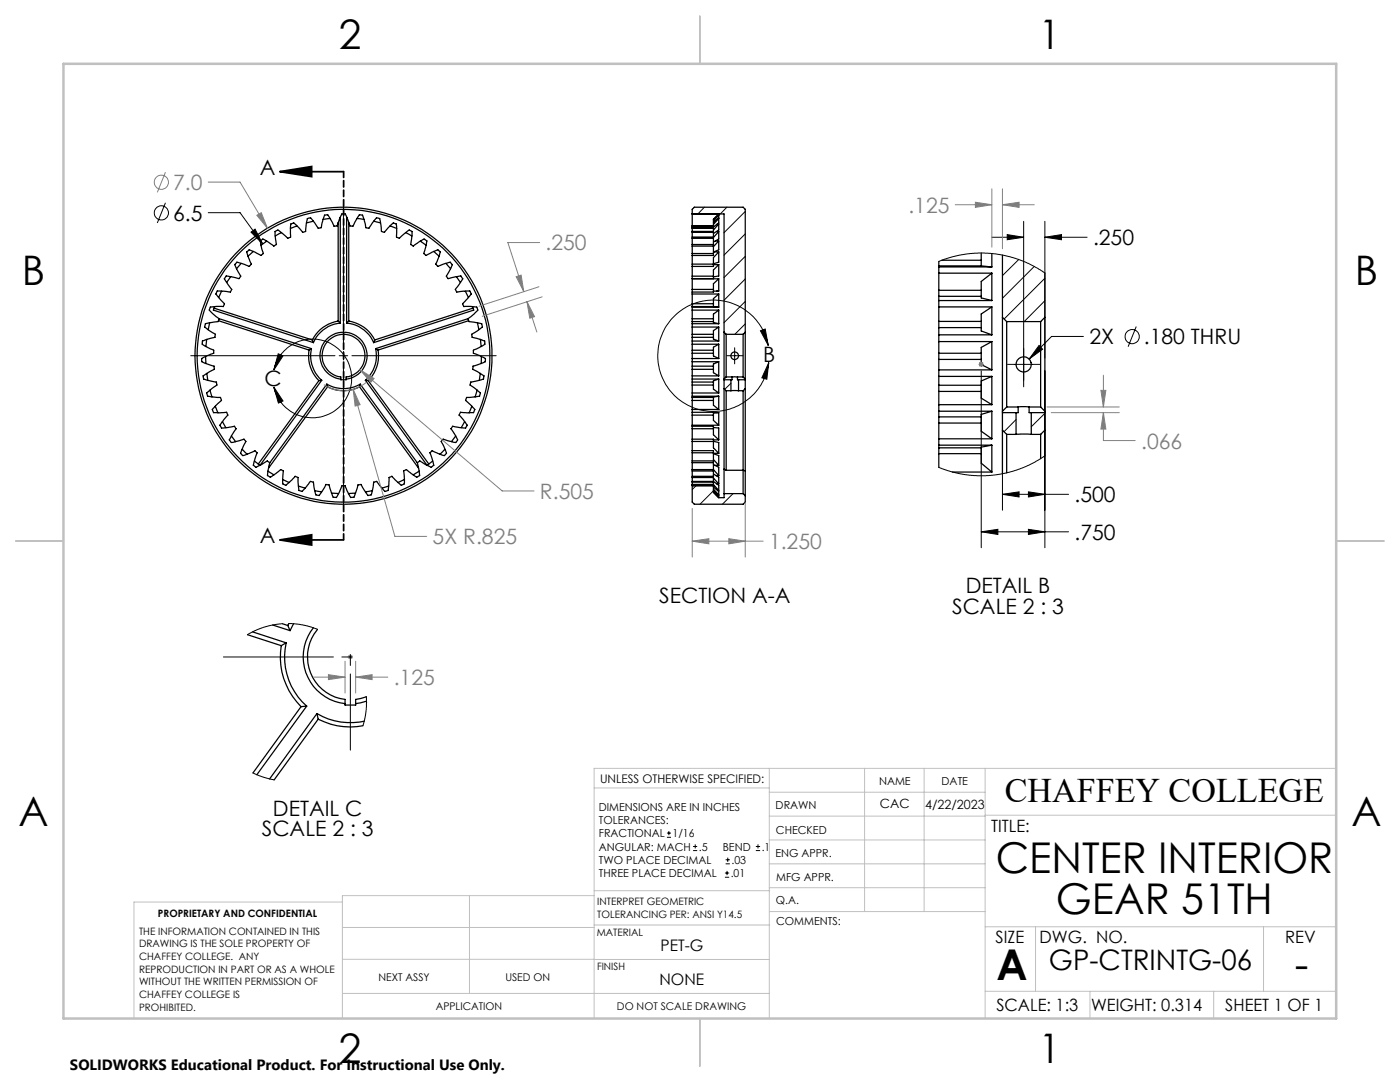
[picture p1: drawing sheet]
<svg xmlns="http://www.w3.org/2000/svg" width="279mm" height="216mm" viewBox="0 0 279 216" stroke-linecap="round" stroke-linejoin="round" font-family="sans-serif">
<g fill="none" stroke="#000" stroke-width=".25">
<path d="M44.2 58.1l-.6 1.3M46 55.2l-.8 1.2M48.1 52.6l-.9 1M49.2 50.3l.5-.5 2.4 1.1 .5-.3-.6-1.9a.67 .67 0 0 1 .4-1l.9 .5 1.3 .9 .6-.3-.3-2 .1-.7 .5-.2 1.9 1.7 .4-.2 .2-.1v-2.6l.6-.2 1.8 1.9 .5-.2 .4-2.6 .3-.1h.4l1.5 2h.1l.5-.1 .7-2.5h.6l1.2 2.2h.4h.3l.9-2.4h.7l.9 2.4h.6l1.3-2.2h.5h.2l.2 .6 .5 2h.5l.7-1 .9-1 .6 .1 .4 2.6 .5 .2 1.8-1.9 .6 .2v2.6l.2 .1 .4 .2 2-1.7 .5 .2v.7l-.2 2 .5 .3 1.3-.9 .8-.5 .2 .1 .4 .3-.6 2.5 .5 .4 2.3-1.2 .5 .5-.9 2.4 .2 .3 .2 .2 2.5-.9 .4 .5-1.2 2.3 .3 .5 2.6-.5 .4 .5-1.5 2.1 .2 .4 .1 .2 2.6-.2 .3 .6-1.8 1.9 .1 .2 .2 .4 2.5 .1 .3 .5-.7 .8-1.3 1 .2 .5 2.5 .5 .1 .2 .1 .5-2.2 1.4 .1 .6 2.5 .8 .1 .6-2.3 1.2v.6l2.4 1-.1 .7-2.4 .9-.1 .6 2.3 1.4-.1 .5-2.6 .6-.1 .6 2.1 1.6-.2 .7-2.6 .2-.1 .2-.1 .4 1.9 1.8-.3 .6h-2.6l-.3 .5 1.6 2-.3 .6-2.6-.3-.3 .4 .9 1.4 .4 .9v.1l-.4 .4-2.5-.7-.3 .4 1 2.5-.4 .4-2.4-1-.5 .4 .8 2.6-.6 .3-2.3-1.2-.4 .3 .4 2.6-.5 .3-2.1-1.5-.6 .3 .2 2.6-.6 .2-1.9-1.8-.6 .3-.1 2.6-.4 .1-.3 .1-1.7-2-.5 .1-.5 2.5-.7 .2-1.4-2.2-.6 .1-.8 2.4-.6 .1-1.1-2.4h-.6l-.7 1.5-.5 .9-.6-.1-.9-2.5h-.5l-1.4 2.2-.7-.2-.5-2.5-.3-.1h-.3l-1.6 2-.6-.2-.2-2.6-.6-.3-1.1 1.2-.9 .6-.5-.2 .1-2.7-.5-.2-2.1 1.5-.5-.3 .4-2.6-.5-.3-2.2 1.2-.5-.3 .7-2.6-.4-.4-2.4 1-.5-.4 1-2.5-.3-.4-2.5 .7-.4-.5 1.3-2.3-.3-.4-2.6 .3-.3-.6 1.6-2-.3-.5h-2.6l-.1-.3-.1-.3 1.8-1.8-.2-.6-2.6-.2-.2-.7 2.1-1.6-.1-.4v-.2l-2.6-.6-.1-.6 2.3-1.3-.1-.6-2.4-.9v-.7l2.4-1v-.6l-2.3-1.2v-.6l2.5-.8 .1-.6-2.1-1.4 .1-.7 2.5-.4 .2-.6-1.7-1.5-.2-.2 .1-.4 .1-.2 2.6-.1 .2-.6-1.7-1.9 .3-.6 2.6 .2 .1-.2 .1-.4-1.4-2.1 .4-.5 2.5 .5 .3-.4v-.1l-1.2-2.3 .5-.5 2.4 .9 .5-.5zM50.6 50.2l-1.1 .9M53.2 48.1l-1.1 .8M56.2 46.4l-1.3 .7M59.3 45.1l-1.3 .5M62.5 44.1l-1.3 .4M65.9 43.6l-1.4 .2M67.5 44.4v19.7M67.8 43.5l.1 21"/>
<path d="M69.3 43.5h-.1v21M69.6 44.4v19.7M71.2 43.6l1.4 .2M74.6 44.1l1.4 .4M77.8 45.1l1.4 .5M81 46.4l1.2 .7M83.9 48.1l1.1 .8M86.6 50.2l1 .9M89 52.6l.9 1M91.1 55.2l.8 1.2M92.9 58.1l.6 1.3M138.1 58.3v.4"/>
<path d="M138.1 42.7h.1M138.1 42.7v2.4M138.1 45.1h.1M138.1 45.4v.1M138.1 45.5v.7M138.1 46.2v.2M138.1 46.4v.9M138.1 47.3v.3M138.1 47.6v1.2M138.1 48.8v.3M138.1 49.1v1.5M138.1 50.6v.4"/>
<path d="M138.1 51v1.7M138.1 52.7v.5M138.1 53.2v1.9M138.1 55.1v.5h4.3v-.5M138.1 57.7v.6M138.1 58.7v1.9M138.1 42.7v-.9l.5-.5h9.7l.4 .5v24.5M138.1 45.1v.3M138.1 42.7h6.4v23.6M138.1 58.7h5.3M138.1 46.2h4.3M138.1 45.1h4.3"/>
<path d="M138.1 45.4h4.3M138.1 45.5h4.3M138.1 46.4h4.3M138.1 47.3h4.3M138.1 47.6h4.3M138.1 48.8h4.3M138.1 50.6h4.3M138.1 52.7h4.3M138.1 55.1h4.3M138.1 57.7h4.3M142.4 43.9l1-1v-.2l-1 1v1.4M142.4 45.1h.1"/>
<path d="M142.4 45.1v.3M142.4 45.4v.1M142.4 45.5v.7M142.4 46.2v.2M142.4 46.4v.9M142.4 47.3v.3M142.4 47.6v1.2M142.4 48.8v.3h-4.3M142.4 50.6v.4h-4.3M142.4 52.7v.5h-4.3M142.4 57.7v.6h-4.3M142.4 52.8h1"/>
<path d="M142.8 48.1h.6M143 46.2h.4M143.1 58.1h.3M143.1 44.7h.3M143.3 43.6h.1M143.4 42.9h.1M143.4 58.7v2.6M143.4 55.6v2.5M143.4 52.8v2.3l-1 .1M143.4 50.3v2l-1 .3M143.4 48.1v1.7l-1 .5h1M143.4 46.2v1.5l-1 .6"/>
<path d="M143.4 44.7v1.2l-1 .7M143.4 43.6v.9l-1 .8M143.4 42.9v.6l-1 .9M143.4 48.1l-1 1.1v1.4M143.4 50.3l-1 1.1v1.3M143.4 52.8l-1 1.1v1.2M143.4 55.6l-1 1v1.1M143.4 55.6h-5.3v2.1M143.4 58.7l-1 .9v1M143.4 42.9l-1 1.2M143.4 43.6l-1 1.2M143.4 44.7l-1 1.2"/>
<path d="M143.4 46.2l-1 1.2M143.4 58.1h-1M187.4 60v1.2M187.4 53.3v1.2M187.4 52.2v.9M187.4 53.1v.2M187.4 54.5v3.4M187.4 57.9v1.2M187.4 59.1v.9M187.4 60h10.5M187.4 54.5h10.5M187.4 53.3h10.5"/>
<path d="M187.4 53.1h8.4M187.4 57.9h8.4M187.4 59.1h8.4M188 51.9h7.8M195.8 50.5v1.4M195.8 51.9v1.2M195.8 57.9v1.2M195.8 59.1v.3l2.1 .6M195.8 53.1l2.1 .2M197.9 54.5v5.5M197.9 50.6v2.7M197.9 54.5l-2.1 1.7v1.7"/>
<path d="M200.1 50.9v12.4M208.5 54.5v8.8M41 71.1l.1 1.4M41.2 67.7l-.1 1.4M41.3 74.5l.2 1.4M41.8 64.4l-.3 1.4M41.9 77.8l.4 1.4M42.7 61.5l19.6 6.3M42.9 61.2l-.3 .7 19.9 6.5M43.6 64l18.1 5.9M43.7 63.6l18.5 6M61.7 69.9a7 7 0 0 0 1.9 6.1"/>
<path d="M62.2 69.6a6.5 6.5 0 0 0 2 6.3M62.2 69.6l-.5 .3M62.3 67.8l.2 .6M63.6 76l-12.1 16.6M64.2 75.9l-12.3 17-1.1-.9M64.2 75.9l-.6 .1M65.2 76.7a6.7 6.7 0 0 0 6.7 0M65.2 76.7l-11.4 15.7M65.2 76.7l.2 .5M65.4 77.2a7 7 0 0 0 6.4 0M65.4 77.2l-11.8 16.2M65.6 67.9a4.3 4.3 0 0 1 6.8 1.2 4.3 4.3 0 0 1-3.3 6.1v.6h-1.1v-.6a4.3 4.3 0 0 1-3.5-2.9 4.3 4.3 0 0 1 1.1-4.4z"/>
<path d="M67.5 64.1a7 7 0 0 0-5.2 3.7M67.5 64.1l.4 .4M67.9 64.5a6.7 6.7 0 0 0-5.4 3.9M68 75.7a4.7 4.7 0 0 1-3.4-7.2 4.7 4.7 0 0 1 7.9 0 4.7 4.7 0 0 1-3.4 7.2M69.2 64.5a6.7 6.7 0 0 1 5.4 3.9M69.6 64.1a7 7 0 0 1 5.2 3.7M69.6 64.1l-.4 .4M71.8 77.2l11.7 16.2M71.9 76.7l11.4 15.7M71.9 76.7l-.1 .5M72.9 75.9l12.3 17 1.2-.9M72.9 75.9l.6 .1"/>
<path d="M73.5 76l12.1 16.6M74.8 67.8l-.2 .6M75 69.6a6.5 6.5 0 0 1-2.1 6.3M75 69.6l.5 .3M75.5 69.9a7 7 0 0 1-2 6.1M93.5 63.6l-18.5 6M93.5 64l-18 5.9M94.3 61.2l.2 .7-19.9 6.5M94.4 61.5l-19.6 6.3M95.2 77.8l-.4 1.4M95.3 64.4l.3 1.4M95.8 74.5l-.2 1.4"/>
<path d="M95.9 67.7l.1 1.4M96.1 71.1l-.1 1.4M138.1 78.4v.7M138.1 75v.6M138.1 71.5v.7M138.1 68.1v.6M138.1 64.6v.7M138.1 61.3v.6M138.1 60.6v.6M138.1 61.2v.1M138.1 79.9v1.8M138.1 79.3v.6"/>
<path d="M138.1 79.1v.2M138.1 61.9v1.7M138.1 63.6v.6M138.1 64.2v.4M138.1 76.8v1.6M138.1 76.2v.6M138.1 75.6v.6M138.1 65.3v1.4M138.1 66.7v.6M138.1 67.3v.8M138.1 73.7v1.3M138.1 73.1v.6"/>
<path d="M138.1 72.2v.9M138.1 68.7v1.2M138.1 69.9v.6M138.1 70.5v1M138.1 66.7h4.3M138.1 79.1h5.3M138.1 78.4h5.3M138.1 75.6h5.3M138.1 75h5.3M138.1 72.2h5.3M138.1 71.5h5.3M138.1 68.7h5.3"/>
<path d="M138.1 68.1h5.3M138.1 65.3h5.3M138.1 64.6h5.3M138.1 61.9h5.3M138.1 61.3h5.3M138.1 60.6h4.3M138.1 61.2h4.3M138.1 79.9h4.3M138.1 79.3h4.3M138.1 63.6h4.3M138.1 64.2h4.3M138.1 76.8h4.3"/>
<path d="M138.1 76.2h4.3M138.1 67.3h4.3M138.1 73.7h4.3M138.1 73.1h4.3M138.1 69.9h4.3M138.1 70.5h4.3M142.4 60.6v.6M142.4 79.9v1l1 .8M142.4 79.3v.6M142.4 63.6v.6M142.4 64.2v.1l1 .3M142.4 76.8v.8l1 .8"/>
<path d="M142.4 76.2v.6M142.4 66.7v.6M142.4 67.3v.4l1 .4M142.4 73.7v.7l1 .6M142.4 73.1v.6M142.4 69.9v.6M142.4 70.5v.5l1 .5M142.4 61.2l1 .1M143.4 79.1v2.6M143.4 75.6v2.8M143.4 72.2v2.8M143.4 68.7v2.8"/>
<path d="M143.4 65.3v2.8M143.4 61.9v2.7M143.4 79.1l-1 .2M143.4 61.9l-1 .8v.9M143.4 75.6l-1 .4v.2M143.4 65.3l-1 .7v.7M143.4 72.2l-1 .4v.5M143.4 68.7l-1 .6v.6M144.5 66.3v9.4M144.5 75.8h1.4M144.5 75.7v17.9M144.5 66.3l.4 .4"/>
<path d="M144.5 77.5l.4 .5M144.9 66.7v8.5M144.9 78h1M144.9 66.7h3.4M144.9 75.2h1.2M144.9 75.2l-.4 .5M144.9 78v15.8M145.9 78h1.5M145.9 75.8v2.2M146.1 75.2v.6h-.2M146.1 75.2h1.1M147.2 75.2v.6h.2"/>
<path d="M147.2 75.2h1.1M147.4 75.8h1.3M147.4 78h.9M147.4 75.8v2.2M148.3 66.7v8.5M148.3 75.2l.4 .5M148.3 78v15.8M148.7 66.3v9.4M148.7 66.3l-.4 .4M148.7 75.7v18.2M148.7 77.5l-.4 .5M187.4 73.8v1.3"/>
<path d="M187.4 66.8v1.4M187.4 61.2v2.9M187.4 64.1v1.3M187.4 65.4v1.4M187.4 78.1v2.7M187.4 76.9v1.2M187.4 75.1v1.8M187.4 68.2v2.3M187.4 70.5v1.2M187.4 71.7v2.1M187.4 70.5h8.4M187.4 75.1h10.5"/>
<path d="M187.4 73.8h10.5M187.4 68.2h10.5M187.4 66.8h10.5M187.4 61.2h10.5M187.4 64.1h8.4M187.4 65.4h8.4M187.4 78.1h8.4M187.4 76.9h8.4M187.4 71.7h8.4M195.8 64.1v1.3M195.8 65.4v.6l2.1 .8M195.8 78.1v1.3l2.1 1.4"/>
<path d="M195.8 76.9v1.2M195.8 70.5v1.2M195.8 71.7v1l2.1 1.1M197.9 75.1v5.7M197.9 68.2v5.6M197.9 61.2v5.6M197.9 61.2l-2.1 1.5v1.4M197.9 75.1l-2.1 .9v.9M197.9 68.2l-2.1 1.1v1.2M200.1 63.3v18.8M200.1 63.3l.8 .9M200.9 64.2v17"/>
<path d="M200.9 64.2h6.8M207.7 64.2v17M208.5 63.3v18.8M208.5 63.3l-.8 .9M43 81.1l.5 1.3M44.4 84.1l.7 1.2M46.2 87l.8 1.1M48.3 89.6l1 1M53.5 94l1.2 .8M56.4 95.7l1.3 .6M59.5 97l1.4 .4M62.8 97.9l1.4 .2"/>
<path d="M66.1 98.4l1.5 .1M70.9 98.4l-1.4 .1M74.3 97.9l-1.4 .2M77.6 97l-1.4 .4M80.7 95.7l-1.3 .6M83.6 94l-1.2 .8M88.8 89.6l-1 1M90.9 87l-.8 1.1M92.7 84.1l-.7 1.2M94.2 81.1l-.6 1.3M138.1 84.8v.3M138.1 81.7v.6"/>
<path d="M138.1 96.9h.1M138.1 96.7h4.3v.1M138.1 96.7v.1M138.1 96.2v.5M138.1 96.1v.1M138.1 95.3v.8M138.1 95v.3M138.1 94v1M138.1 93.7v.3M138.1 92.3v1.4M138.1 92h4.3v.3M138.1 92v.3"/>
<path d="M138.1 90.3v1.7M138.1 89.9h4.3v.4M138.1 89.9v.4M138.1 88.1v1.8M138.1 87.6h4.3v.5M138.1 87.6v.5M138.1 85.5v2.1M138.1 85.1h4.3v.4M138.1 85.1v.4M138.1 82.8v2M138.1 82.3h4.3v.5M138.1 82.3v.5"/>
<path d="M138.1 96.8v3.4l.5 .4h9.7l.4-.4v-1.3M138.1 96.9h4.3M138.1 84.8h5.3M138.1 81.7h5.3M138.1 96.8h4.3M138.1 96.2h4.3M138.1 96.1h4.3M138.1 95.3h4.3M138.1 95h4.3M138.1 94h4.3M138.1 93.7h4.3M138.1 92.3h4.3"/>
<path d="M138.1 90.3h4.3M138.1 88.1h4.3M138.1 85.5h4.3M138.1 82.8h4.3M142.4 97.9l1 1v.3M142.4 97.2l1 .9v.6M142.4 96.1l1 .7v1.1M142.4 94.6l1 .6v1.4M142.4 92.7l1 .5v1.7M142.4 90.5l1 .4v2M142.4 88.1l1 .2v2.2M142.4 85.3l1 .1v2.4"/>
<path d="M142.4 96.9h.1M142.4 96.2v.5l1 1.2M142.4 96.1v.1M142.4 95.3v.8M142.4 95v.3M142.4 94v1M142.4 93.7v.3M142.4 92.3v1.4M142.4 90.3v1.4l1 1.2M142.4 88.1v1.3l1 1.1M142.4 85.5v1.2l1 1.1M142.4 82.8v1.1l1 .9"/>
<path d="M142.4 96.8v1.4M142.4 98.2l1 1.1M142.4 90.5h1M142.4 87.8h1M142.4 82.3h1M142.4 98.1l1 1.1M142.4 97.6l1 1.1M142.4 95.4l1 1.2M142.4 93.7l1 1.2M142.6 92.9h.8M142.9 94.9h.5M143.1 96.6h.3"/>
<path d="M143.2 97.9h.2M143.3 98.7h.1M143.4 99.2h.1M143.4 82.3v2.5M143.4 99.3h.1M143.4 82.3l-1 .1M144.5 93.6v4.9M144.5 98.5v.8h-1.1M144.5 98.5h3.8M144.5 93.6l.4 .2M144.9 93.8h3.4M148.3 93.8v4.7"/>
<path d="M148.3 93.8l.4 .1M148.3 98.5l.4 .4M148.7 93.9v5M187.4 87.6v1.2M187.4 80.8v1.3M187.4 90.5v2.8M187.4 89.4v1.1M187.4 88.8v.6M187.4 84.4v3.2M187.4 83.2v1.2M187.4 82.1v1.1M187.4 88.8h10.5"/>
<path d="M187.4 87.6h10.5M187.4 82.1h10.5M187.4 80.8h10.5M187.4 90.5h8.4M187.4 89.4h8.4M187.4 84.4h8.4M187.4 83.2h8.4M190.1 94.2h7.8M195.8 90.5v1.9l2.1 1.8M195.8 89.4v1.1M195.8 84.4v1.6l2.1 1.6M195.8 83.2v1.2"/>
<path d="M197.9 88.8v5.4M197.9 82.1v5.5M197.9 88.8l-2.1 .4v.2M197.9 82.1l-2.1 .6v.5M200.1 82.3h2.7M200.1 82.1v12.4M200.1 85.8l.8 .9M200.9 86.7h1.9M200.9 81.2h2.3M200.9 81.2l-.8 .9M200.9 86.7v7.6M202.8 86.7h3"/>
<path d="M202.8 82.3v4.4M203.2 81.2v1.1h-.4M203.2 81.2h2.2M205.4 81.2v1.1h.4M205.4 81.2h2.3M205.8 82.3h2.7M205.8 86.7h1.9M205.8 82.3v4.4M207.7 81.2l.8 .9M207.7 86.7v4.8M208.5 82.1v8.8M208.5 85.8l-.8 .9"/>
<path d="M49.4 126.6l6.7 2.2M50.4 126.1l6.7 2.2M54.4 124.7l3.5 1.1M56.1 128.8a13.9 13.9 0 0 0 4 12.2M56.4 124.5l1 .3M57.1 128.3a13.1 13.1 0 0 0 4.1 12.6M57.1 128.3l-1 .5M57.4 124.8l.5 1M57.6 124.4l-.2 .4M58.6 124.5l-.7 1.3M62.5 125.3a9.4 9.4 0 0 0 6.4 15.1M63.4 125.6a8.5 8.5 0 0 0 5.5 14v1.1h2.1v-1.1l2.1-.6"/>
<path d="M73.1 139.9l-2.1 .5M60.1 141l-9.6 13.2M61.2 140.9l-9.9 13.7M61.2 140.9l-1.1 .1M63.3 142.4a12.9 12.9 0 0 0 9.4 1.5M63.3 142.4l-9.5 13M63.3 142.4l.2 1.1M63.5 143.5a13.8 13.8 0 0 0 8.9 1.3M63.5 143.5l-8.8 12.1"/>
<circle cx="68.5" cy="71" r="29.2"/>
<circle cx="68.6" cy="71" r="29.6"/>
<circle cx="146.6" cy="71" r=".77"/>
<circle cx="204.3" cy="72.7" r="1.52"/>
</g>
<g fill="none" stroke="#000" stroke-width=".2">
<path d="M33 40.5l-1.6 4M41.6 42.4h6.3l4.5 6.3M50.1 46.3l.8-.6 1.5 3zM68.5 40.5v28.8M140.6 41.3l-1.3 1.4M145.1 41.3l-1.3 1.4M148.7 42.2l-4.2 4.2M148.7 46.7l-4.2 4.2M148.7 51.2l-4.2 4.2M148.7 55.7l-4.2 4.2M187.4 52.2l2.6-.9 2.8-.6 2.4-.2 2.9 .1 3.4 .6 2.6 .9 2.3 1.1 2.1 1.3M197.9 47.3h6.4"/>
<path d="M201 46.8l3.3 .5-3.3 .5zM203.3 51.8l-3.2 3.2M204.3 44.2v33M206.4 53.2l-6.3 6.3M208.5 55.5l-8.1 8.1M208.5 47.3l3.3-.5v1zM208.5 44.2v27.2M208.5 47.3h8.5M38.1 71h28.8M54.6 73.8a7.9 7.9 0 0 1 12.1-4.8 7.9 7.9 0 0 1 0 13 7.9 7.9 0 0 1-12.1-4.8M54.6 77.2l1.9 2.8-.9 .4zM55.5 70.6l1 .4-1.9 2.8z"/>
<path d="M67.7 71h1.7M68.5 70.1v1.7M68.5 72.7v28.8M70.2 71h28.8M145 71h3.2M145.9 76.5l-1.3 1.2M146.6 69.4v3.2M148.7 60.1l-4.2 4.3M148.7 64.6l-2.1 2.1M151.8 66l.9-.3 .6 3.2zM153.3 68.9a11.1 11.1 0 0 0-17.2-7.1 11.1 11.1 0 0 0 .5 18.7 11.1 11.1 0 0 0 16.8-8.1M153.4 72.4l-.4 3.3-1-.3z"/>
<path d="M195.8 74v35.3M200.1 74v27.8M201.1 72.7h6.4M207.4 68.9l.7 .8-2.7 1.9zM208.5 60l-4.1 4.2M208.5 74v35.3M216.2 67.1h-6.3l-4.5 4.5M226.8 65.2l-1.7 4M138.9 96.9l-.8 .8M142.4 97.9l-2.7 2.7M146.3 98.5l-2.1 2.1M200.1 98.6l3.3-.5v1.1z"/>
<path d="M200.1 98.6h13.2M202.8 83.7l-2.4 2.4M205.2 98.1l3.3 .5-3.3 .6zM208.5 90.9l-1.9 1.3-3.1 1.4-2.6 .8-2.7 .4-3.3 .1-2.3-.2-2.9-.6-2.3-.8M208.5 82.5l-2.7 2.7M195.8 106.1l3.3-.5v1zM195.8 106.1h17.5M205.2 105.6l3.3 .5-3.3 .5zM44.6 131.1h21.9M56.4 124.5l-2 .2-1.7 .4-1.5 .6-1.8 .9M57.6 124.4l2.8 .3 3 .9M68.2 131.1h2.1"/>
<path d="M69.9 130.6v2.2M69.9 134.5v15.2M73.1 139v2.9l-.7 2.9M50.5 154.2l2 .9 2.2 .5M133.1 167.1h.8M133.1 166.2h.8M133.5 165.8v.9M138.3 169.7h.8M138.3 168.9h.8M138.7 168.5v.8M144.7 175h.8M144.7 174.2h.8"/>
<path d="M144.8 172.4h.9M144.8 171.6h.9M145.1 173.8v.8M145.2 171.1v.9M150.8 169.7h.9M150.8 168.9h.9M151.3 168.5v.8"/>
<circle cx="32.2" cy="42.5" r="1.41"/>
<circle cx="226" cy="67.2" r="1.41"/>
</g>
<g fill="none" stroke="#808080" stroke-width=".2">
<path d="M33 34.4l-1.6 4M41.6 36.3h6.3l5.5 9.2M197.9 37.7v11.6M200.1 37.7v11.9M51.3 43l.8-.6 1.3 3.1zM103 55.2l1-.3 .5 3.3zM107.6 57.2l-12 3.9M107.7 48.4h-6.3l3.1 9.8M108.2 59.2l-12 3.9M190.6 40.9h7.3M194.7 40.4l3.2 .5-3.2 .5zM200.1 40.9l3.3-.5v1z"/>
<path d="M200.1 40.9h6.3M70.5 77.7l1.4 3.1-1 .2zM70.5 77.7l8.3 29.3h6.4M71.8 73.8l2.8 1.7-.6 .8zM71.8 73.8l28.4 24.2h6.4M73.1 76.3a7 7 0 0 1-8.5 .5M105.2 60.2l1.5 3-1 .3zM105.2 60.2l1.9 6.1M195.3 72.7h1M195.5 72.4l.7 .7M195.8 72.2v1M196.2 72.4l-.7 .7"/>
<path d="M219.7 77.9h1l-.5 3.3zM220.2 74.9v6.3M209 81.2h14.4M209.8 82.3h13.6M220.2 82.3l.5 3.3h-1zM220.2 82.3v5.6h6.4M138.1 108l3.4-.5v1zM138.1 101.5v9.7M138.1 108h14.2M145.5 107.5l3.2 .5-3.2 .5zM148.7 100.2v11M62.5 135.1h6.4"/>
<path d="M65.5 134.6l3.4 .5-3.4 .5zM68.9 131.9v6.4M69.4 131.1h1M69.6 130.7l.7 .7M69.9 130.6v1M70.3 130.7l-.7 .7M71 135.1l3.3-.5v1zM71 131.9v6.4M71 135.1h6.4"/>
<circle cx="32.2" cy="36.4" r="1.42"/>
</g>
<path d="M55.8 34.3l6.4-1.1v2zM55.8 34.3h12.7M55.8 107.7l6.4-1v2.1zM55.8 107.7h12.7" fill="none" stroke="#000" stroke-width=".35"/>
<path d="M68.6 34.2v73.5" fill="none" stroke="#000" stroke-width=".35" stroke-dasharray="1.3 .6" stroke-dashoffset=".1"/>
<g fill="none" stroke="#c0c0c0" stroke-width=".2">
<path d="M118.6 157.2h34.9M153.5 153.3v49.9M153.5 158.1h43.1M172.5 153.3v28.6M184.4 153.3v28.6M196.6 153.3v49.9M266.7 153.3h-148.1v49.9M68.3 180h-41.6v23.2M93.7 178.7v19.5M118.6 178.7h-50.3v24.5M118.6 177.7h35M153.5 167.6h43.1"/>
<path d="M153.5 162.8h43.1M153.5 172.4h43.1M153.5 177.1h43.1M196.6 162.7h70.1M68.3 198.2h85.2M68.3 191.4l85.2 .1M68.3 185.1h50.3M118.6 184.6h35M153.6 181.9h43M196.6 197.8h70.1M196.6 184.9h70.1M206.7 184.9v12.9"/>
<path d="M217.5 197.8v5.4M242.2 197.8v5.4M252.2 184.9v12.9"/>
</g>
<path d="M139.7 3.2v9.5M3.1 107.9h9.6M266.7 107.9h9.5M139.7 203.2v9.6" fill="none" stroke="#c0c0c0" stroke-width=".25"/>
<path d="M12.7 12.7h254v190.5h-254z" fill="none" stroke="#c0c0c0" stroke-width=".5"/>
<g fill="#000">
<path d="M55.8 34.3l6.4-1.1v2zM55.8 107.7l6.4-1v2.1z"/>
<path d="M50.1 46.3l2.3 2.4-1.5-3zM195.8 106.1l3.3-.5v1zM205.2 105.6l3.3 .5-3.3 .5zM205.2 98.1l3.3 .5-3.3 .6zM200.1 98.6l3.3-.5v1.1zM207.4 68.9l-2 2.7 2.7-1.9zM201 46.8l3.3 .5-3.3 .5zM208.5 47.3l3.3-.5v1z"/>
<path d="M54.6 77.2l1.9 2.8-.9 .4zM55.5 70.6l1 .4-1.9 2.8zM151.8 66l.9-.3 .6 3.2zM153.4 72.4l-.4 3.3-1-.3z"/>
</g>
<path d="M51.3 43l2.1 2.5-1.3-3.1zM71.8 73.8l2.2 2.5 .6-.8zM70.5 77.7l.4 3.3 1-.2zM105.2 60.2l1.5 3-1 .3zM103 55.2l1-.3 .5 3.3zM138.1 108l3.4-.5v1zM145.5 107.5l3.2 .5-3.2 .5zM194.7 40.4l3.2 .5-3.2 .5zM200.1 40.9l3.3-.5v1zM219.7 77.9h1l-.5 3.3zM220.2 82.3l.5 3.3h-1zM65.5 134.6l3.4 .5-3.4 .5zM71 135.1l3.3-.5v1z" fill="#808080"/>
<g font-size="8.5">
<text x="198.7" y="174.2">CENTER INTERIOR</text>
<text x="210.7" y="182.3">GEAR 51TH</text>
<text x="198.9" y="195.5">A</text>
<text x="258.4" y="195.4">-</text>
</g>
<g font-size="8.1">
<text x="67.6" y="9.7">2</text>
<text x="207.3" y="9.7">1</text>
<text x="4.4" y="57">B</text>
<text x="270.4" y="57">B</text>
<text x="3.7" y="164.9">A</text>
<text x="269.7" y="164.9">A</text>
<text x="67.6" y="212.2">2</text>
<text x="207.3" y="212.2">1</text>
</g>
<text font-size="6.9" x="200.5" y="160.1">CHAFFEY COLLEGE</text>
<text font-size="5.6" x="209.3" y="193.5">GP-CTRINTG-06</text>
<g font-size="4.2">
<text x="51.8" y="34.9">A</text>
<text x="34.5" y="44">6.5</text>
<text x="218.1" y="48.9">.250</text>
<text x="217.4" y="68.7">2X</text>
<text x="228.3" y="68.7">.180 THRU</text>
<text x="52.8" y="77.1">C</text>
<text x="152.3" y="72.2">B</text>
<text x="214.4" y="100.2">.500</text>
<text x="214.4" y="107.7">.750</text>
<text x="51.8" y="108.4">A</text>
<text x="192.7" y="118.3">DETAIL B</text>
<text x="131.6" y="120.3">SECTION A-A</text>
<text x="190" y="122.5">SCALE 2 : 3</text>
<text x="52.3" y="166.9">SCALE 2 : 3</text>
<text x="54.5" y="162.7">DETAIL C</text>
</g>
<g font-size="4.2" fill="#808080">
<text x="34.5" y="37.9">7.0</text>
<text x="181.3" y="42.4">.125</text>
<text x="108.9" y="50">.250</text>
<text x="227.7" y="89.5">.066</text>
<text x="107.8" y="99.5">R.505</text>
<text x="86.3" y="108.6">5X R.825</text>
<text x="153.5" y="109.6">1.250</text>
<text x="78.6" y="136.7">.125</text>
</g>
<g font-size="3.4">
<text x="197.8" y="166">TITLE:</text>
<text x="198.7" y="188.1">SIZE</text>
<text x="207.5" y="188.1">DWG. NO.</text>
<text x="256.5" y="188.2">REV</text>
<text x="198.8" y="201.7">SCALE: 1:3</text>
<text x="217.7" y="201.8">WEIGHT: 0.314</text>
<text x="244.5" y="201.7">SHEET 1 OF 1</text>
</g>
<g font-size="3.2">
<text x="131.8" y="189.8">PET-G</text>
<text x="131.6" y="196.6">NONE</text>
</g>
<text font-size="3" x="14" y="213.5">SOLIDWORKS Educational Product. For Instructional Use Only.</text>
<g font-size="2.5">
<text x="175.6" y="161.3">CAC</text>
<text x="184.6" y="161.4">4/22/2023</text>
</g>
<text font-size="2.4" x="119.8" y="156.2">UNLESS OTHERWISE SPECIFIED:</text>
<g font-size="2.2">
<text x="119.5" y="161.8">DIMENSIONS ARE IN INCHES</text>
<text x="154.8" y="161.4">DRAWN</text>
<text x="175.4" y="156.6">NAME</text>
<text x="187.9" y="156.7">DATE</text>
<text x="119.5" y="164.4">TOLERANCES:</text>
<text x="119.5" y="167.1">FRACTIONAL</text>
<text x="134.2" y="167.1">1/16</text>
<text x="154.9" y="166.3">CHECKED</text>
<text x="119.5" y="172.4">TWO PLACE DECIMAL</text>
<text x="119.5" y="169.7">ANGULAR: MACH</text>
<text x="139.5" y="169.7">.5</text>
<text x="144.2" y="169.7">BEND</text>
<text x="146" y="172.4">.03</text>
<text x="152" y="169.7">.1</text>
<text x="154.8" y="171">ENG APPR.</text>
<text x="119.5" y="175">THREE PLACE DECIMAL</text>
<text x="145.8" y="175">.01</text>
<text x="154.9" y="175.7">MFG APPR.</text>
<text x="154.9" y="180.4">Q.A.</text>
<text x="154.9" y="184.6">COMMENTS:</text>
</g>
<g font-size="2.1">
<text x="75.5" y="195.7">NEXT ASSY</text>
<text x="100.9" y="195.7">USED ON</text>
<text x="86.9" y="201.5">APPLICATION</text>
<text x="123.1" y="201.6">DO NOT SCALE DRAWING</text>
</g>
<g font-size="2">
<text x="31.5" y="182.9">PROPRIETARY AND CONFIDENTIAL</text>
<text x="119.2" y="180.6">INTERPRET GEOMETRIC</text>
<text x="119.2" y="183.1">TOLERANCING PER: ANSI Y14.5</text>
<text x="27.8" y="186.5">THE INFORMATION CONTAINED IN THIS</text>
<text x="27.8" y="189">DRAWING IS THE SOLE PROPERTY OF</text>
<text x="27.8" y="191.6">CHAFFEY COLLEGE. ANY</text>
<text x="119.1" y="186.7">MATERIAL</text>
<text x="27.8" y="194.1">REPRODUCTION IN PART OR AS A WHOLE</text>
<text x="27.8" y="196.6">WITHOUT THE WRITTEN PERMISSION OF</text>
<text x="119.1" y="193.5">FINISH</text>
<text x="27.8" y="199.1">CHAFFEY COLLEGE IS</text>
<text x="27.8" y="201.7">PROHIBITED.</text>
</g>
</svg>
